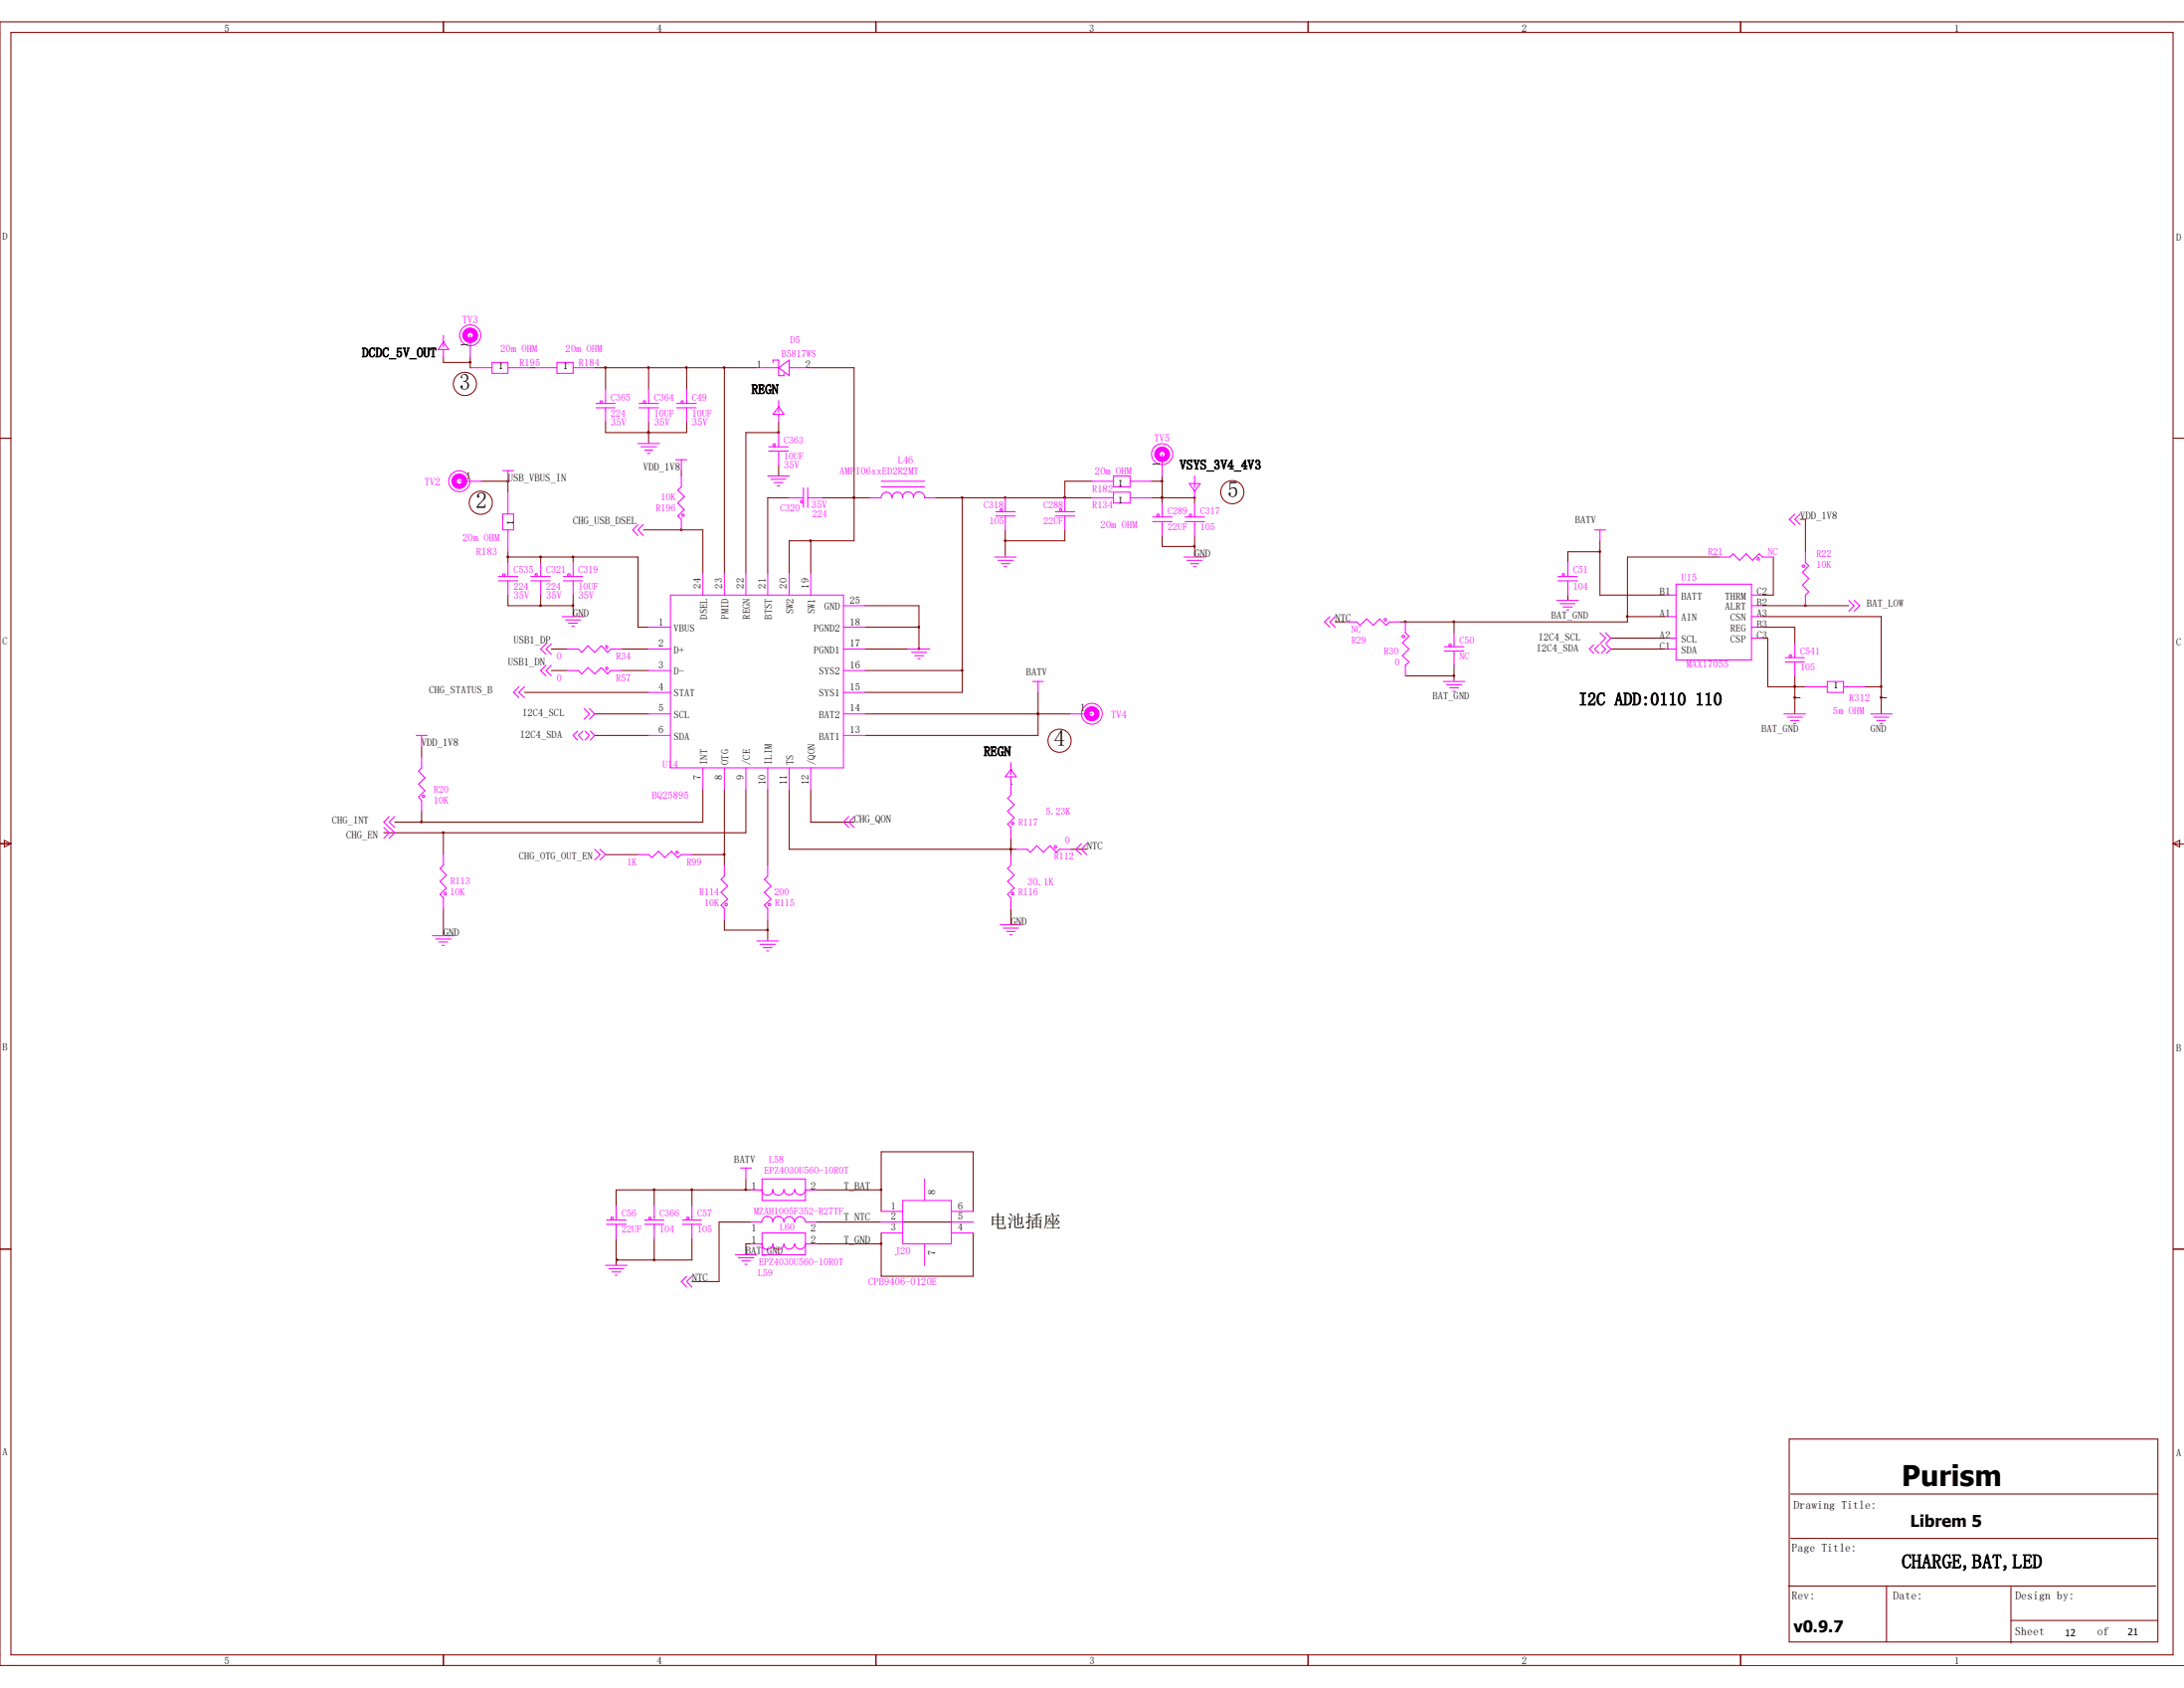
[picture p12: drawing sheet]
<svg xmlns="http://www.w3.org/2000/svg" width="279mm" height="216mm" viewBox="0 0 279 216" stroke-linecap="round" stroke-linejoin="round" font-family="sans-serif">
<g fill="none" stroke="#800000" stroke-width=".13">
<path d="M1.4 4.1h276.6v207.6h-276.6zM56.7 2.8v1.3M112.1 2.8v1.3M167.3 2.8v1.3M222.7 2.8v1.3M279.4 2.8h-279.4v210.2h279.4M0 56h1.4M56.7 45.7v.7h3.5M60.2 47h.1M60.2 46.4h.1M60.2 45.7v1.3M67.8 47h.7"/>
<path d="M76.1 47h20.7M77.5 54v1.3h10.3v-1.3M77.5 47v2.8M83 55.3h.1M83 47v2.8M83 54v2.7M87.8 47v2.8M92.7 47v26.3M99.6 55.3h.1M99.6 54v1.3M99.6 59.5v1.4M99.6 55.3h-4.2v18"/>
<path d="M103.7 47h5.6v22.2h-8.3v4.1M278 56h1.4M61.6 61.6h3.4M65 61.6h.1M65 71.2h16.6v9h1.4M65 76.1v1.4h8.3M65 61.6v1.3M65 70.6v1.4M69.2 71.2v.8M69.2 76.1v1.4M73.3 71.2v.8M73.3 76.1v2.8"/>
<path d="M82.3 67.8h7.6v5.5M87.2 67.8h.1M87.2 60.2v.7M101 63.7h-2.8v9.6M103.7 69.2v4.1M105.1 63.7h6.2M109.3 63.7h.1M110.7 77.5h6.9v5.5M119.6 63.7h20.1M123.1 63.7v24.9h-12.4M128.6 63.7h.1M128.6 67.8v3.4"/>
<path d="M136.2 63.7h.1M136.2 67.8v1.4h-7.6M139.7 61.6h-3.5v2.1M147.3 63.7h5.5M147.3 61.6h1.4M148.7 63.7h.1M148.7 60.9v3.4M148.7 68.5v1.4h4.1M152.8 63.7h.1M152.8 63.7v.6M152.8 68.5v2.7M170.8 79.5h1.4"/>
<path d="M179.8 79.5h.1M186 79.5v1.4M200.6 76.1v.7M204.7 69.2v6.9h8.3M204.7 70.6h-4.1v1.4M208.2 78.9h4.8M219.9 71.2h-11.7v8.3h-29.1M225.5 77.5h11M225.5 78.9h15.2v12.4M226.9 71.2v4.9h-1.4M230.3 66.4h.7v4.2M231 77.5h.1"/>
<path d="M53.9 95.5v1.4M67.1 88.6h15.9M70.5 83h2.1M70.5 85.8h2.1M76.1 94.1h6.9M76.1 91.3h6.9M79.5 83h3.5M79.5 85.8h3.5M110.7 83h6.9M110.7 80.2h6.9M110.7 91.3h26.2M110.7 85.8h12.4"/>
<path d="M117.6 83h.1M132.8 91.3h.1M132.8 88.6v5.5h-22.1M179.8 86.4h6.2M186 85.1v2.1M206.1 83h6.9M206.1 81.6h6.9M225.5 80.2h4.1v2.1M225.5 81.6h.6v6.2h4.9M229.6 87.8h.1M229.6 86.4v4.9M229.6 89.2h.7"/>
<path d="M238.6 87.8h2.1M240.7 89.2h.6M0 107.9h1.4M.6 107.5l.8 .4-.8 .4zM53.9 103.8v1.4M56.7 106.5v2.8M56.7 116.2v3.5M77.5 109.3h4.1M88.5 109.3h4.2M89.9 101v4.2h-39.4M92.7 117.6v1.4h5.5M92.7 101v9.7"/>
<path d="M95.4 101v5.5h-46.3M98.2 101v9.7M98.2 117.6v2.8M101 101v7.6h29M103.7 101v4.2h5.6M129.3 100.3h.1M129.3 108.6h.1M129.3 107.2v2.1M129.3 116.2v2.1M136.9 108.6h2.1M278 107.9h1.4M278 107.9l.8-.4v.8z"/>
<path d="M0 159.8h1.4M78.8 158.4v3.4M83.7 152.2v2.1M83.7 158.4v2.8M88.5 158.4v2.8h-9.7M88.5 152.2v2.1M95.4 150.8v1.4M96.1 152.2h-17.3v2.1M96.1 159.1h-.7v1.4M96.1 156.3h-4.1v7.6h-3.5M104.4 152.2h8.3M104.4 159.1h8.3"/>
<path d="M104.4 156.3h20.1M112.7 154.9v-7.6h11.8v7.6M112.7 157.7v5.5h11.8v-5.5M278 159.8h1.4M228.9 184.1h47.2v25.9h-47.2zM229.1 196.8h47M229.1 191.1h47M56.7 211.7v1.3M112.1 211.7v1.3M167.3 211.7v1.3M222.7 211.7v1.3M228.8 202.9h47"/>
<path d="M241.3 202.9v7.1M257.3 207.3h18.8M257.3 203v7.2"/>
<circle cx="59.5" cy="49.1" r="1.48"/>
<circle cx="61.5" cy="64.3" r="1.48"/>
<circle cx="157.6" cy="62.9" r="1.48"/>
<circle cx="135.6" cy="94.7" r="1.48"/>
</g>
<g fill="#800000" stroke="#800000" stroke-width=".13">
<circle cx="117.5" cy="80.2" r=".11"/>
<circle cx="117.5" cy="83" r=".11"/>
<circle cx="204.7" cy="70.5" r=".11"/>
<circle cx="208.2" cy="78.8" r=".11"/>
<circle cx="186" cy="79.5" r=".11"/>
<circle cx="103.7" cy="69.2" r=".11"/>
<circle cx="109.2" cy="63.6" r=".11"/>
<circle cx="92.6" cy="109.3" r=".11"/>
<circle cx="53.9" cy="105.1" r=".11"/>
<circle cx="240.6" cy="87.8" r=".11"/>
<circle cx="78.9" cy="161.1" r=".11"/>
<circle cx="83" cy="55.3" r=".11"/>
<circle cx="98.2" cy="118.9" r=".11"/>
<circle cx="229.6" cy="87.8" r=".11"/>
<circle cx="88.5" cy="152.2" r=".11"/>
<circle cx="132.8" cy="91.3" r=".11"/>
<circle cx="123.1" cy="85.7" r=".11"/>
<circle cx="123.1" cy="63.6" r=".11"/>
<circle cx="148.7" cy="63.6" r=".11"/>
<circle cx="152.8" cy="63.6" r=".11"/>
<circle cx="56.7" cy="106.5" r=".11"/>
<circle cx="95.4" cy="152.2" r=".11"/>
<circle cx="128.6" cy="63.6" r=".11"/>
<circle cx="136.2" cy="63.6" r=".11"/>
<circle cx="99.6" cy="55.3" r=".11"/>
<circle cx="83.7" cy="152.2" r=".11"/>
<circle cx="83.7" cy="161.1" r=".11"/>
<circle cx="73.3" cy="77.4" r=".11"/>
<circle cx="128.6" cy="69.2" r=".11"/>
<circle cx="152.8" cy="69.9" r=".11"/>
<circle cx="69.2" cy="77.4" r=".11"/>
<circle cx="73.3" cy="71.2" r=".11"/>
<circle cx="229.6" cy="89.2" r=".11"/>
<circle cx="240.6" cy="89.2" r=".11"/>
<circle cx="129.3" cy="108.6" r=".11"/>
<circle cx="179.8" cy="79.5" r=".11"/>
<circle cx="83" cy="47" r=".11"/>
<circle cx="92.6" cy="47" r=".11"/>
<circle cx="87.8" cy="47" r=".11"/>
<circle cx="77.4" cy="47" r=".11"/>
<circle cx="60.1" cy="46.3" r=".11"/>
<circle cx="230.9" cy="77.4" r=".11"/>
<circle cx="87.1" cy="67.8" r=".11"/>
<circle cx="69.2" cy="71.2" r=".11"/>
<circle cx="65" cy="71.2" r=".11"/>
<circle cx="186" cy="86.4" r=".11"/>
<circle cx="65" cy="61.5" r=".11"/>
<circle cx="148.7" cy="61.5" r=".11"/>
<circle cx="112.7" cy="152.2" r=".11"/>
<circle cx="112.7" cy="159.1" r=".11"/>
</g>
<g fill="none" stroke="#f0f" stroke-width=".13">
<path d="M56.7 43.7h.1M56.7 42.9v1.5M56.7 44.7v1M56.7 43.7l.7 1h-1.4zM60.2 47h2.7M60.2 42.9v2.8M62.9 46.4h2.1v1.4h-2.1zM65 47h2.8M68.5 47h2.7M71.2 46.4h2.1v1.4h-2.1zM73.3 47h2.8M76.2 52.2h2.5"/>
<path d="M76.2 51.6h2.5M76.8 51.3h.2v.2h-.2zM77.5 49.8v1.8M77.5 52.2v1.8M81.6 56.7h2.8M81.7 52.2h2.5M81.7 51.6h2.5M82 57.1h2M82.5 57.6h1M82.8 58h.3M83 49.8v1.8M83 52.2v1.8"/>
<path d="M86.4 58.8h1.4M86.6 52.2h2.5M86.6 51.6h2.5M87.2 58.8v1.4M87.8 49.8v1.8M87.8 52.2v1.8M96.8 47h2.8M98.3 57.7h2.5M98.3 57.1h2.5M98.9 46.4v-.3h.7v1.9h.7v-.2M99.6 47h.1M99.6 52h.1"/>
<path d="M99.6 51.2v1.5M99.6 53v1M99.6 55.3v1.8M99.6 57.7v1.8M99.6 47l1.4-.9v1.9zM99.6 52l.7 1h-1.4zM101 47h2.7M148.7 58.1v2.8M58.8 61.6h2.8M63.8 74.3h2.5M63.8 73.7h2.5M64.3 65.7h1.4v2.1h-1.4z"/>
<path d="M64.3 60.2h1.4M64.4 73.4h.2v.2h-.2zM65 60.2v1.4M65 62.9v2.8M65 67.8v2.8M65 72v1.7M65 74.3v1.8M67.9 74.3h2.5M67.9 73.7h2.5M69.2 72v1.7M69.2 74.3v1.8M71.9 78.9h2.8"/>
<path d="M72.1 74.3h2.4M72.1 73.7h2.4M72.3 79.3h2M72.7 73.4h.2v.2h-.2zM72.7 79.7h1.2M73.3 72v1.7M73.3 74.3v1.8M81.6 67.1l-.7 .7 .7 .7M82.3 67.1l-.7 .7 .7 .7M85.8 76.1h22.1v22.1h-22.1zM87.2 60.9v1.4l-.5 .4 .8 .8-.8 .8 .8 .9-.8 .8 .5 .4v1.4M87.3 65.8h.2v.2h-.2z"/>
<path d="M89.9 73.3v2.8M92.7 73.3v2.8M95.4 73.3v2.8M98.2 60.9h2.8M98.2 73.3v2.8M98.6 61.3h1.9M99 61.7h1.2M99.4 62.1h.3M101 63.7h1.8M101 73.3v2.8M102.8 62.4v2.5M103.3 63.7h1.8"/>
<path d="M103.3 62.4v2.5M103.7 73.3v2.8M107.9 77.5h2.8M111.3 63.7h1.4M112.7 62.3h5.6M112.7 61.6h5.6M112.7 63.6a.68 .68 0 0 1 .7-.7 .68 .68 0 0 1 .7 .8M114.1 63.6a.68 .68 0 0 1 .7-.7 .68 .68 0 0 1 .7 .8M116.2 62.9a.61 .61 0 0 0-.8 .7M116.2 62.9a.72 .72 0 0 1 .7 .8M117.6 62.9a.61 .61 0 0 0-.8 .7M117.6 62.9a.72 .72 0 0 1 .7 .8h1.3"/>
<path d="M127.3 71.2h2.7M127.4 66h2.5M127.4 65.4h2.5M127.7 71.7h1.9M128 65.1h.2v.2h-.2zM128.1 72.1h1.1M128.5 72.5h.3M128.6 63.7v1.7M128.6 66v1.8M135 66h2.5M135 65.4h2.5M136.2 63.7v1.7"/>
<path d="M136.2 66v1.8M139.7 61.6h2.8M139.7 63.7h2.8M142.5 60.9h2.1v1.4h-2.1zM142.5 62.9h2.1v1.4h-2.1zM144.6 61.6h2.7M144.6 63.7h2.7M147.4 66.7h2.5M147.4 66.1h2.5M148.7 64.3v1.8M148.7 66.7v1.8M151.5 71.2h2.7"/>
<path d="M151.6 66.7h2.5M151.6 66.1h2.5M151.8 71.7h2M152.1 61.8h1.4l-.7 1zM152.3 72.1h1.1M152.7 72.5h.3M152.8 62.8h.1M152.8 60.9v1.5M152.8 62.7v1M152.8 64.3v1.8M152.8 66.7v1.8M170.1 78.9l-.6 .6 .6 .7"/>
<path d="M170.8 78.9l-.7 .6 .7 .7M172.2 79.5h1.4l.4 .5 .8-.8 .9 .8 .8-.8 .8 .8 .5-.5h1.3M179.8 79.5v1.4l.5 .5-.9 .8 .9 .8-.9 .9 .9 .8-.5 .4v1.3M199.2 76.8h2.7M199.3 74.3h2.5M199.3 73.7h2.5M199.6 77.2h1.9M200 77.6h1.1M200.4 78h.3M200.6 72v1.7M200.6 74.3v1.8M204 67.8h1.4"/>
<path d="M204.7 67.8v1.4M213 78.9h1.4M213 76.1h1.4M214.4 74.7h9.7v9.7h-9.7zM219.9 71.2h1.4l.4-.4 .8 .9 .9-.9 .8 .9 .8-.9 .5 .4h1.4M224.1 78.9h1.4M224.1 77.5h1.4M224.1 76.1h1.4M229.6 65.7l-.7 .7 .7 .7M230.3 65.7l-.7 .7 .7 .7M230.6 72.3h.2v.2h-.2zM231 70.6v1.4l.4 .3-.8 .9 .8 .8-.8 .8 .8 .9-.4 .4v1.4"/>
<path d="M236.5 76.8l.7 .7-.7 .7M237.2 76.8l.7 .7-.7 .7M53.3 94.1h1.4M53.9 96.9v1.3l-.3 .4 .8 .9-.8 .8 .8 .8-.8 .8 .3 .5v1.4M53.9 94.1v1.4M66.4 87.8l-.7 .8 .7 .6M67.1 87.8l-.7 .8 .7 .6M69.8 85.1l-.6 .7 .6 .6M69.8 82.3l-.6 .7 .6 .7M70.5 85.1l-.7 .7 .7 .6M70.5 82.3l-.7 .7 .7 .7M72.6 83h1.4l.4 .4 .8-.8 .9 .8 .8-.8 .8 .8 .4-.4h1.4"/>
<path d="M72.6 85.8h1.4l.4 .4 .8-.8 .9 .8 .8-.8 .8 .8 .4-.4h1.4M73.2 80.1h.2M73.9 93.5l-.6 .6 .6 .6M74.5 93.5l-.5 .6 .5 .6M74.7 90.6l.7 .7-.7 .7M74.8 93.5l.6 .6-.6 .6M75.4 90.6l.7 .7-.7 .7M75.5 93.5l.6 .6-.6 .6M83 83h2.8M83 80.2h2.8M83 85.8h2.8M83 88.6h2.8"/>
<path d="M83 91.3h2.8M83 94.1h2.8M89.9 98.2v2.8M92.7 98.2v2.8M95.4 98.2v2.8M98.2 98.2v2.8M101 98.2v2.8M103.7 98.2v2.8M107.9 83h2.8M107.9 80.2h2.8M107.9 85.8h2.8M107.9 88.6h2.8"/>
<path d="M107.9 91.3h2.8M107.9 94.1h2.8M116.2 83h2.8M116.6 83.4h1.9M117 83.9h1.2M117.4 84.2h.3M129.3 98.4h.1M129.3 97.5v1.6M129.3 99.4v2.3l-.4 .4 .9 .8-.9 .9 .9 .8-.9 .8 .4 .4v1.4M129.3 98.4l.7 1h-1.4zM132.1 87.2h1.4M132.8 87.2v1.4"/>
<path d="M136.9 91.3h2.8M179.4 81.3h.3v.2h-.3zM184.7 87.2h2.7M184.8 83.3h2.5M184.8 82.7h2.5M185.1 87.6h1.9M185.4 82.4h.2v.2h-.2zM185.5 88h1.1M185.9 88.4h.3M186 80.9v1.8M186 83.3v1.8M203.9 82.5l-.6 .5 .6 .6"/>
<path d="M204.6 82.5l-.6 .5 .6 .6M204.7 80.9l.7 .7-.7 .7M204.9 82.5l.5 .5-.5 .6M205.4 80.9l.7 .7-.7 .7M205.5 82.5l.6 .5-.6 .6M213 81.6h1.4M213 83h1.4M224.1 81.6h1.4M224.1 80.2h1.4M228.2 91.3h2.8M228.4 84.7h2.4M228.4 84.1h2.4"/>
<path d="M228.6 91.7h2M228.9 83.8h.3v.2h-.3zM229.1 92.2h1.1M229.4 92.5h.3M229.6 82.3v1.8M229.6 84.7v1.7M231 87.8h2.8M233.8 87.2h2v1.4h-2zM235.8 87.8h2.8M239.3 91.3h2.8M239.7 91.7h1.9M240.1 92.2h1.1"/>
<path d="M240.5 92.5h.3M49.1 105.8l.7 .7-.7 .7M49.8 104.4l-.7 .8 1.4 1.3-.7 .7M50.5 104.4l-.7 .8 .7 .6M54.1 101.8h.2v.2h-.2zM55.3 119.7h2.8M56.7 109.3v1.4l-.4 .4 .8 .8-.8 .8 .8 .9-.8 .8 .4 .5v1.3M76.1 108.6l.7 .7-.7 .7M76.8 108.6l.7 .7-.7 .7M81.6 109.3h1.4l.4 .4 .8-.8 .8 .8 .9-.8 .8 .8 .5-.4h1.3M86.5 108.9h.2v.2h-.2zM92.7 110.7v1.4l-.5 .4 .9 .8-.9 .8 .9 .9-.9 .8 .5 .4v1.4"/>
<path d="M98.2 110.7v1.4l-.4 .4 .8 .8-.8 .8 .8 .9-.8 .8 .4 .4v1.4M98.3 115.6h.2v.2h-.2zM108.6 104.4l-.7 .8 .7 .6M109.3 104.4l-.7 .8 .7 .6M127.9 118.3h2.8M128.4 118.7h1.9M128.8 119.1h1.1M129.2 119.5h.3M129.3 109.3v1.4l-.4 .4 .9 .8-.9 .8 .9 .9-.9 .8 .4 .5v1.3M129.4 114.2h.3v.2h-.3zM129.4 105.2h.3v.2h-.3zM130 108.6h1.4l.4 .4 .8-.8 .9 .8 .8-.8 .8 .8 .5-.4h1.3"/>
<path d="M138.3 107.9l-.7 .7 .7 .7M139 107.9l-.7 .7 .7 .7M55.8 120.1h1.9M56.2 120.5h1.1M56.6 120.9h.3M96.8 120.4h2.8M97.2 120.8h2M97.7 121.2h1.1M98.1 121.6h.2M77.6 156.6h2.5M77.6 156h2.5M78.8 154.3v1.7"/>
<path d="M78.8 156.6v1.8M82.5 156.6h2.4M82.5 156h2.4M83 155.7h.3v.2h-.3zM83.7 154.3v1.7M83.7 156.6v1.8M87.3 156.6h2.4M87.3 156h2.4M88.5 154.3v1.7M88.5 156.6v1.8M94.7 149.4h1.4M95.4 149.4v1.4"/>
<path d="M96.1 152.2l1.4-.1a.72 .72 0 0 0 .7 .8M96.1 159.1h1.4a.61 .61 0 0 0 .7 .7M96.1 156.3h1.4M97.5 150.8h5.5v2.7h-5.5zM97.5 157.7h5.5v2.8h-5.5zM98.2 155.6a.72 .72 0 0 1 .7 .7M98.2 159.8a.65 .65 0 0 0 .6-.7 .72 .72 0 0 0 .8 .7M98.2 155.6a.63 .63 0 0 0-.7 .7M98.9 152.2l-.1-.1a.72 .72 0 0 0 .8 .8M98.9 152.1a.72 .72 0 0 1-.7 .8M99.6 155.6a.72 .72 0 0 1 .7 .7 .68 .68 0 0 1 .7-.7 .68 .68 0 0 1 .6 .7M99.6 155.6a.63 .63 0 0 0-.8 .7"/>
<path d="M100.3 152.2v-.1a.68 .68 0 0 0 .7 .7M100.3 152.1a.72 .72 0 0 1-.7 .8M101.6 152.1a.76 .76 0 0 1-.6 .8M101.6 159.1a.68 .68 0 0 1-.6 .7 .68 .68 0 0 1-.7-.7 .72 .72 0 0 1-.7 .7M101.7 152.2v-.1a.68 .68 0 0 0 .7 .7M101.7 159.1a.68 .68 0 0 0 .7 .7 .68 .68 0 0 0 .6-.7h1.4M103 152.2h1.4M103 152.1a.76 .76 0 0 1-.6 .8M104.4 156.3h-1.4a.68 .68 0 0 0-.6-.7 .68 .68 0 0 0-.7 .7M112.7 157.7h2.8M112.7 156.3h2.8M112.7 154.9h2.8"/>
<path d="M115.5 153.5h6.2v5.6h-6.2zM118.3 150.8v2.7M118.3 159.1v2.7M121.7 157.7h2.8M121.7 156.3h2.8M121.7 154.9h2.8M77.5 161.8h2.7M77.9 162.3h1.9M78.3 162.7h1.1M78.7 163.1h.3M87.8 163.2l-.6 .7 .6 .7M88.5 163.2l-.7 .7 .7 .7"/>
<path d="M94.1 160.5h2.7M94.4 160.9h2M94.9 161.3h1.1M95.3 161.7h.3"/>
<circle cx="60.2" cy="42.9" r="1.34"/>
<circle cx="82.4" cy="51.4" r=".16"/>
<circle cx="87.3" cy="51.4" r=".16"/>
<circle cx="99" cy="56.9" r=".16"/>
<circle cx="148.7" cy="58.1" r="1.34"/>
<circle cx="58.8" cy="61.6" r="1.34"/>
<circle cx="68.6" cy="73.5" r=".16"/>
<circle cx="102.5" cy="64.1" r=".16"/>
<circle cx="135.7" cy="65.2" r=".16"/>
<circle cx="148.1" cy="65.9" r=".16"/>
<circle cx="152.3" cy="65.9" r=".16"/>
<circle cx="177.2" cy="79.3" r=".16"/>
<circle cx="200" cy="73.5" r=".16"/>
<circle cx="224.9" cy="71.5" r=".16"/>
<circle cx="77.6" cy="82.7" r=".16"/>
<circle cx="77.6" cy="85.5" r=".16"/>
<circle cx="139.7" cy="91.3" r="1.33"/>
<circle cx="56.9" cy="114.3" r=".16"/>
<circle cx="92.9" cy="115.7" r=".16"/>
<circle cx="135" cy="108.3" r=".16"/>
<circle cx="78.3" cy="155.8" r=".16"/>
<circle cx="88" cy="155.8" r=".16"/>
</g>
<g fill="none" stroke="#f0f" stroke-width=".68">
<circle cx="60.2" cy="42.9" r=".67"/>
<circle cx="148.7" cy="58.1" r=".67"/>
<circle cx="58.8" cy="61.6" r=".67"/>
<circle cx="139.7" cy="91.3" r=".65"/>
</g>
<text font-size="3.7" x="243.3" y="190.1">Purism</text>
<g font-size="2.9">
<text x="58.8" y="49.8">3</text>
<text x="60.9" y="65">2</text>
<text x="157" y="63.7">5</text>
<text x="134.8" y="95.5">4</text>
</g>
<text font-size="2.5" x="243.3" y="200.6">CHARGE,BAT,LED</text>
<g font-size="2.3">
<text x="201.9" y="90.2">I2C ADD:0110 110</text>
<text x="126.6" y="157">电池插座</text>
</g>
<g font-size="2.1">
<text x="244.4" y="195.2">Librem 5</text>
<text x="229.4" y="208.8">v0.9.7</text>
</g>
<g font-size="1.7">
<text x="46.3" y="45.7">DCDC_5V_OUT</text>
<text x="96.1" y="50.4">REGN</text>
<text x="150.9" y="60">VSYS_3V4_4V3</text>
<text x="125.9" y="96.7">REGN</text>
</g>
<g font-size="1.5">
<text x="229.4" y="193">Drawing Title:</text>
<text x="229.2" y="198.4">Page Title:</text>
<text x="229.2" y="204.6">Rev:</text>
<text x="242.2" y="204.6">Date:</text>
<text x="257.8" y="209.2">Sheet</text>
<text x="257.8" y="204.6">Design by:</text>
<text x="268.3" y="209.2">of</text>
</g>
<g font-size="1.4" fill="#f0f">
<text x="59.1" y="41.3">TV3</text>
<text x="78.1" y="54.4">35V</text>
<text x="83.7" y="54.4">35V</text>
<text x="88.5" y="54.4">35V</text>
<text x="100.3" y="60">35V</text>
<text x="147.7" y="56.5">TV5</text>
<text x="54.3" y="62.1">TV2</text>
<text x="103.8" y="65">35V</text>
<text x="65.7" y="76.6">35V</text>
<text x="69.8" y="76.6">35V</text>
<text x="74" y="76.6">35V</text>
<text x="142.2" y="91.8">TV4</text>
</g>
<g font-size="1.4">
<text x="59.9" y="44.4" transform="rotate(-90 59.9 44.4)">1</text>
<text x="96.8" y="47">1</text>
<text x="103" y="47">2</text>
<text x="148.4" y="59.6" transform="rotate(-90 148.4 59.6)">1</text>
<text x="59.6" y="61.3">1</text>
<text x="65" y="61.6">USB_VBUS_IN</text>
<text x="82.3" y="60.2">VDD_1V8</text>
<text x="73.3" y="67.1">CHG_USB_DSEL</text>
<text x="152.8" y="71.2">GND</text>
<text x="230.3" y="66.4">VDD_1V8</text>
<text x="65.7" y="82.3">USB1_DP</text>
<text x="73.3" y="78.9">GND</text>
<text x="170.8" y="79.5">NTC</text>
<text x="65" y="85.1">USB1_DN</text>
<text x="53.9" y="95.5">VDD_1V8</text>
<text x="138.2" y="91">1</text>
<text x="44.3" y="107.2">CHG_EN</text>
<text x="109.3" y="105.2">CHG_QON</text>
<text x="139" y="108.6">NTC</text>
<text x="56.7" y="119.7">GND</text>
<text x="129.3" y="118.3">GND</text>
<text x="96.1" y="152.2">1</text>
<text x="103.7" y="152.2">2</text>
<text x="107.9" y="152.2">T_BAT</text>
<text x="95.4" y="160.5">BAT_GND</text>
<text x="96.1" y="159.1">1</text>
<text x="96.1" y="157.5">1</text>
<text x="103.7" y="159.1">2</text>
<text x="103.7" y="157.5">2</text>
<text x="107.9" y="159.1">T_GND</text>
<text x="107.9" y="156.1">T_NTC</text>
<text x="88.5" y="163.9">NTC</text>
</g>
<g font-size="1.3">
<text x="28.7" y="4">5</text>
<text x="84" y="4">4</text>
<text x="139.4" y="4">3</text>
<text x="194.7" y="4">2</text>
<text x="250" y="4">1</text>
<text x=".3" y="30.6">D</text>
<text x="278.4" y="30.7">D</text>
<text x="201.5" y="67">BATV</text>
<text x="89.6" y="75.3" transform="rotate(-90 89.6 75.3)">24</text>
<text x="92.4" y="75.3" transform="rotate(-90 92.4 75.3)">23</text>
<text x="95.2" y="75.3" transform="rotate(-90 95.2 75.3)">22</text>
<text x="98" y="75.3" transform="rotate(-90 98 75.3)">21</text>
<text x="100.7" y="75.3" transform="rotate(-90 100.7 75.3)">20</text>
<text x="103.5" y="75.3" transform="rotate(-90 103.5 75.3)">19</text>
<text x="108.7" y="77.2">25</text>
<text x="212.3" y="76.1">B1</text>
<text x="215.1" y="76.7">BATT</text>
<text x="220.7" y="76.7">THRM</text>
<text x="224.7" y="77.5">B2</text>
<text x="224.7" y="76.1">C2</text>
<text x="238.8" y="77.6">BAT_LOW</text>
<text x=".3" y="82.5">C</text>
<text x="84.2" y="80">1</text>
<text x="84.2" y="82.7">2</text>
<text x="86.2" y="80.8">VBUS</text>
<text x="86.2" y="83.6">D+</text>
<text x="90.5" y="79.2" transform="rotate(-90 90.5 79.2)">DSEL</text>
<text x="93.2" y="79.2" transform="rotate(-90 93.2 79.2)">PMID</text>
<text x="96" y="79.2" transform="rotate(-90 96 79.2)">REGN</text>
<text x="98.8" y="79.2" transform="rotate(-90 98.8 79.2)">BTST</text>
<text x="101.5" y="78.5" transform="rotate(-90 101.5 78.5)">SW2</text>
<text x="104.1" y="83.6">PGND1</text>
<text x="104.1" y="80.8">PGND2</text>
<text x="104.3" y="78.5" transform="rotate(-90 104.3 78.5)">SW1</text>
<text x="105.5" y="78">GND</text>
<text x="108.7" y="82.7">17</text>
<text x="108.7" y="80">18</text>
<text x="196.6" y="83.3">I2C4_SDA</text>
<text x="196.8" y="81.9">I2C4_SCL</text>
<text x="198.5" y="79.2">BAT_GND</text>
<text x="212.3" y="78.9">A1</text>
<text x="212.3" y="81.6">A2</text>
<text x="212.3" y="83">C1</text>
<text x="215.1" y="79.4">AIN</text>
<text x="215.1" y="82.2">SCL</text>
<text x="215.1" y="83.6">SDA</text>
<text x="220.7" y="78">ALRT</text>
<text x="221.4" y="79.4">CSN</text>
<text x="221.4" y="82.2">CSP</text>
<text x="221.4" y="80.8">REG</text>
<text x="224.7" y="78.9">A3</text>
<text x="224.7" y="81.6">C3</text>
<text x="224.7" y="80.2">B3</text>
<text x="278.4" y="82.6">C</text>
<text x="54.9" y="88.7">CHG_STATUS_B</text>
<text x="84.2" y="85.5">3</text>
<text x="84.2" y="88.3">4</text>
<text x="86.2" y="86.3">D-</text>
<text x="86.2" y="89.1">STAT</text>
<text x="104.8" y="89.1">SYS1</text>
<text x="104.8" y="86.3">SYS2</text>
<text x="108.7" y="88.3">15</text>
<text x="108.7" y="85.5">16</text>
<text x="131.3" y="86.4">BATV</text>
<text x="183.3" y="89.5">BAT_GND</text>
<text x="66.5" y="94.4">I2C4_SDA</text>
<text x="66.8" y="91.6">I2C4_SCL</text>
<text x="84.2" y="91">5</text>
<text x="84.2" y="93.8">6</text>
<text x="86.2" y="91.9">SCL</text>
<text x="86.2" y="94.6">SDA</text>
<text x="104.8" y="94.6">BAT1</text>
<text x="104.8" y="91.9">BAT2</text>
<text x="108.7" y="93.8">13</text>
<text x="108.7" y="91">14</text>
<text x="225.3" y="93.7">BAT_GND</text>
<text x="239.3" y="93.7">GND</text>
<text x="89.6" y="99.7" transform="rotate(-90 89.6 99.7)">7</text>
<text x="90.5" y="97.8" transform="rotate(-90 90.5 97.8)">INT</text>
<text x="92.4" y="99.7" transform="rotate(-90 92.4 99.7)">8</text>
<text x="93.2" y="97.8" transform="rotate(-90 93.2 97.8)">OTG</text>
<text x="95.2" y="99.7" transform="rotate(-90 95.2 99.7)">9</text>
<text x="96" y="97.8" transform="rotate(-90 96 97.8)">/CE</text>
<text x="98" y="100.4" transform="rotate(-90 98 100.4)">10</text>
<text x="98.8" y="97.8" transform="rotate(-90 98.8 97.8)">ILIM</text>
<text x="100.7" y="100.4" transform="rotate(-90 100.7 100.4)">11</text>
<text x="101.5" y="97.8" transform="rotate(-90 101.5 97.8)">TS</text>
<text x="103.5" y="100.4" transform="rotate(-90 103.5 100.4)">12</text>
<text x="104.3" y="97.8" transform="rotate(-90 104.3 97.8)">/QON</text>
<text x="42.5" y="105.3">CHG_INT</text>
<text x="66.4" y="110">CHG_OTG_OUT_EN</text>
<text x=".3" y="134.3">B</text>
<text x="278.4" y="134.5">B</text>
<text x="93.9" y="148.7">BATV</text>
<text x="114" y="154.6">1</text>
<text x="119.7" y="152.7" transform="rotate(-90 119.7 152.7)">8</text>
<text x="122.6" y="154.6">6</text>
<text x="114" y="156">2</text>
<text x="114" y="157.4">3</text>
<text x="119.7" y="160.6" transform="rotate(-90 119.7 160.6)">7</text>
<text x="122.6" y="156">5</text>
<text x="122.6" y="157.4">4</text>
<text x=".3" y="186.2">A</text>
<text x="278.4" y="186.3">A</text>
<text x="28.7" y="212.9">5</text>
<text x="84" y="212.9">4</text>
<text x="139.4" y="212.9">3</text>
<text x="194.7" y="212.9">2</text>
<text x="250" y="212.9">1</text>
</g>
<g font-size="1.3" fill="#f0f">
<text x="64" y="45">20m OHM</text>
<text x="66.4" y="46.8">R195</text>
<text x="72.3" y="45">20m OHM</text>
<text x="74" y="46.8">R184</text>
<text x="100" y="45.7">B5817WS</text>
<text x="101.1" y="43.9">D5</text>
<text x="78.1" y="51.2">C365</text>
<text x="78.1" y="53.3">224</text>
<text x="83.7" y="51.2">C364</text>
<text x="83.7" y="53.3">10UF</text>
<text x="88.5" y="51.2">C49</text>
<text x="88.5" y="53.3">10UF</text>
<text x="100.3" y="56.7">C363</text>
<text x="100.3" y="58.8">10UF</text>
<text x="114.9" y="59.3">L46</text>
<text x="83.9" y="65.4">R196</text>
<text x="84.5" y="64.1">10K</text>
<text x="99.8" y="65.4">C320</text>
<text x="107.4" y="60.7">AMPI06xxED2R2MT</text>
<text x="125.9" y="65">C318</text>
<text x="133.5" y="65">C288</text>
<text x="139.7" y="62.9">R182</text>
<text x="139.7" y="65">R134</text>
<text x="140.1" y="60.7">20m OHM</text>
<text x="149.4" y="65.7">C289</text>
<text x="153.5" y="65.7">C317</text>
<text x="59.2" y="69.2">20m OHM</text>
<text x="60.9" y="71">R183</text>
<text x="103.9" y="66.1">224</text>
<text x="126.6" y="67.1">105</text>
<text x="133.5" y="67.1">22UF</text>
<text x="140.8" y="67.6">20m OHM</text>
<text x="149.4" y="67.8">22UF</text>
<text x="153.5" y="67.8">105</text>
<text x="218.5" y="71">R21</text>
<text x="226.1" y="71">NC</text>
<text x="232.4" y="71.2">R22</text>
<text x="65.7" y="73.3">C535</text>
<text x="65.7" y="75.4">224</text>
<text x="69.8" y="73.3">C321</text>
<text x="69.8" y="75.4">224</text>
<text x="74" y="73.3">C319</text>
<text x="74" y="75.4">10UF</text>
<text x="201.3" y="73.3">C51</text>
<text x="201.3" y="75.4">104</text>
<text x="215.1" y="74.3">U15</text>
<text x="232.4" y="72.6">10K</text>
<text x="172.9" y="82.3">R29</text>
<text x="172.9" y="80.9">NC</text>
<text x="177" y="83.7">R30</text>
<text x="186.7" y="82.3">C50</text>
<text x="230.3" y="83.7">C541</text>
<text x="71.2" y="84.4">0</text>
<text x="71.2" y="87.2">0</text>
<text x="78.8" y="84.4">R34</text>
<text x="78.8" y="87.2">R57</text>
<text x="178.4" y="85.1">0</text>
<text x="186.7" y="84.4">NC</text>
<text x="215.8" y="85.4">MAX17055</text>
<text x="230.3" y="85.8">105</text>
<text x="236.6" y="89.7">R312</text>
<text x="234.5" y="91.3">5m OHM</text>
<text x="55.5" y="101.4">R20</text>
<text x="84.8" y="98.2">U14</text>
<text x="55.5" y="102.8">10K</text>
<text x="83.4" y="102.2">BQ25895</text>
<text x="130.3" y="105.5">R117</text>
<text x="133.8" y="104.2">5.23K</text>
<text x="136.2" y="107.9">0</text>
<text x="57.6" y="113.2">R113</text>
<text x="80.2" y="110.7">1K</text>
<text x="87.8" y="110.7">R99</text>
<text x="131.4" y="113.2">30.1K</text>
<text x="134.8" y="110">R112</text>
<text x="57.6" y="114.6">10K</text>
<text x="89.5" y="114.6">R114</text>
<text x="90.1" y="116">10K</text>
<text x="99.1" y="114.6">200</text>
<text x="99.1" y="116">R115</text>
<text x="130.3" y="114.6">R116</text>
<text x="98.4" y="148.7">L58</text>
<text x="79.5" y="155.6">C56</text>
<text x="84.4" y="155.6">C366</text>
<text x="89.2" y="155.6">C57</text>
<text x="96.5" y="155.4">MZAH1005F352-R27TF</text>
<text x="97.8" y="150.1">EPZ4030U560-10R0T</text>
<text x="79.5" y="157.7">22UF</text>
<text x="84.4" y="157.7">104</text>
<text x="89.2" y="157.7">105</text>
<text x="97.1" y="161.8">EPZ4030U560-10R0T</text>
<text x="99.8" y="157.4">L60</text>
<text x="114.5" y="160.5">J20</text>
<text x="97" y="163.2">L59</text>
<text x="111.1" y="164.4">CPB9406-0120E</text>
</g>
<g font-size="1.2">
<text x="264.2" y="209.3">12</text>
<text x="272.2" y="209.2">21</text>
</g>
<g font-size="1.1">
<text x="63.9" y="47.2">I</text>
<text x="72.2" y="47.2">I</text>
<text x="143.2" y="62.3">I</text>
<text x="143.2" y="64.3">I</text>
<text x="65.7" y="67.1" transform="rotate(-90 65.7 67.1)">I</text>
<text x="234.7" y="88">I</text>
</g>
</svg>
